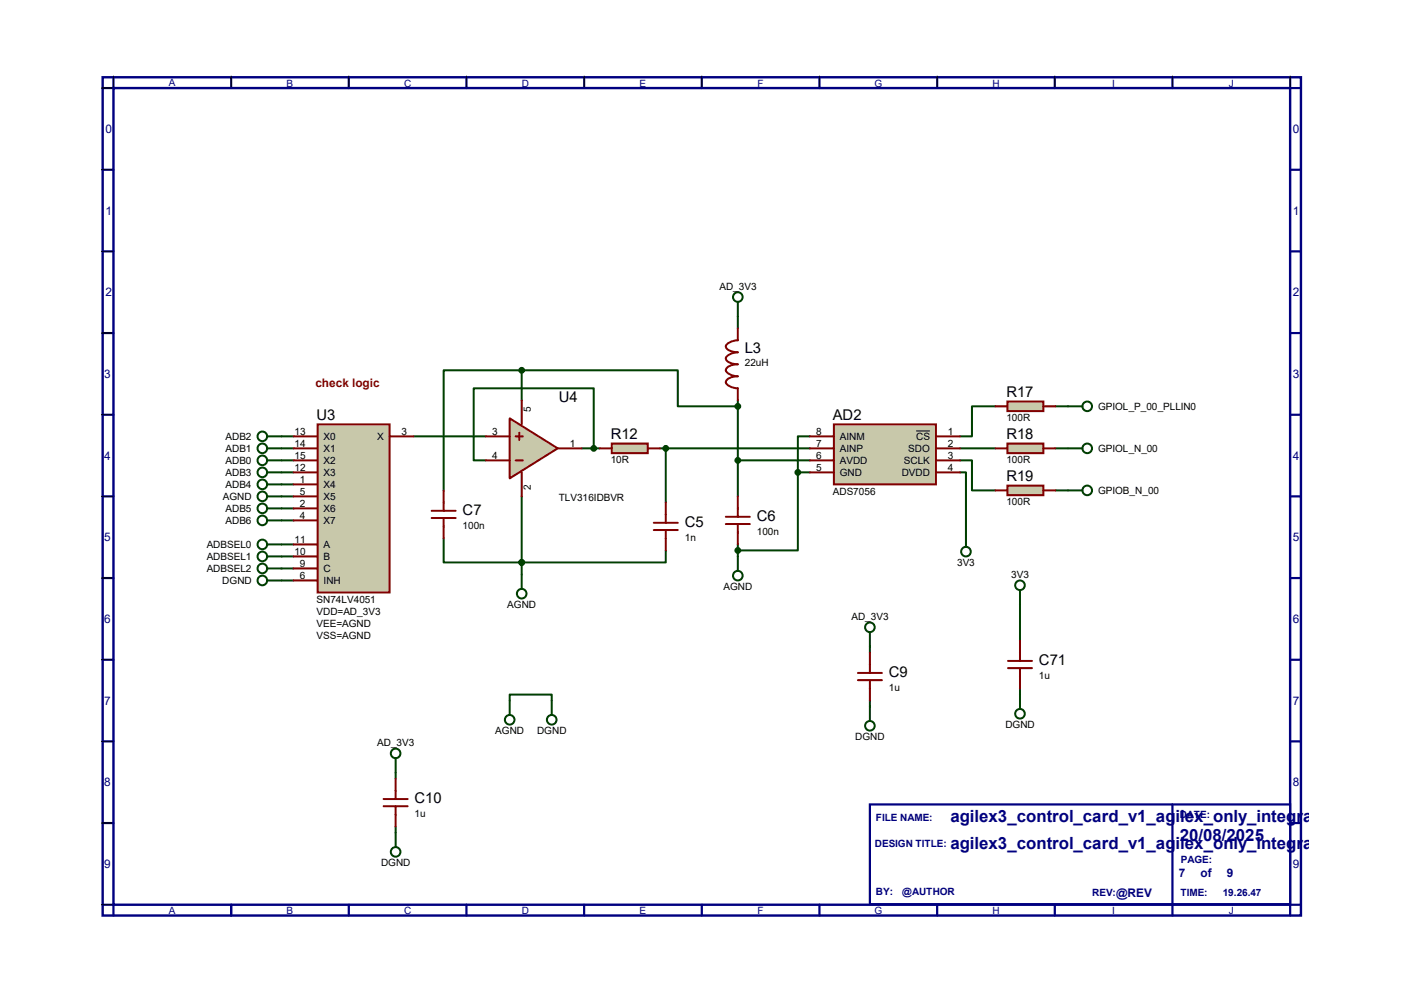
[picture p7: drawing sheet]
<svg xmlns="http://www.w3.org/2000/svg" width="297mm" height="210mm" viewBox="0 0 297 210" stroke-linecap="round" stroke-linejoin="round" font-family="sans-serif">
<path d="M21.7 16.3h253.5v177.3h-253.5zM24 18.6h248.9v172.7h-248.9z" fill="none" stroke="#000080" stroke-width=".51"/>
<g fill="none" stroke="#000080" stroke-width=".47">
<path d="M24 16.3v2.3h-2.3M48.9 16.3v2.3M73.8 16.3v2.3M98.7 16.3v2.3M123.6 16.3v2.3M148.5 16.3v2.3M173.4 16.3v2.3M198.2 16.3v2.3M223.1 16.3v2.3M248 16.3v2.3M272.9 16.3v2.3h2.3M21.7 35.9h2.3"/>
<path d="M272.9 35.9h2.3M21.7 53.2h2.3M272.9 53.2h2.3M21.7 70.4h2.3M272.9 70.4h2.3M21.7 87.7h2.3M272.9 87.7h2.3M21.7 105h2.3M272.9 105h2.3M21.7 122.3h2.3M21.7 139.5h2.3M272.9 122.3h2.3"/>
<path d="M272.9 139.5h2.3M21.7 156.8h2.3M272.9 156.8h2.3M21.7 174.1h2.3M272.9 174.1h2.3M21.7 191.3h2.3v2.3M48.9 191.3v2.3M73.8 191.3v2.3M98.7 191.3v2.3M123.6 191.3v2.3M148.5 191.3v2.3M173.4 191.3v2.3"/>
<path d="M198.2 191.3v2.3M223.1 191.3v2.3M248 191.3v2.3M275.2 191.3h-2.3v2.3"/>
</g>
<g fill="none" stroke="#000" stroke-width=".21">
<path d="M21.5 18.6h2.3M24 16.1v2.3M48.9 16.1v2.3M73.8 16.1v2.3M98.7 16.1v2.3M123.6 16.1v2.3M148.5 16.1v2.3M173.4 16.1v2.3M198.2 16.1l.1 2.3M223.1 16.1l.1 2.3M248 16.1l.1 2.3M272.9 16.1l.1 2.3"/>
<path d="M21.5 35.9h2.3M21.5 53.2h2.3M21.5 70.4h2.3M21.5 87.7h2.3M21.5 105h2.3M21.5 122.3h2.3M21.5 139.5h2.3M21.5 156.8h2.3M21.5 174.1h2.3M21.5 191.3h2.3"/>
</g>
<path d="M184 170.1h88.9v21.1h-88.9z" fill="#fff" stroke="#000080" stroke-width=".47"/>
<path d="M248 170.1v21.1" fill="none" stroke="#000080" stroke-width=".47"/>
<path d="M110.4 78.3h33v7.6h12.7v-1.2M110.4 78.3h-16.5v25.4M110.4 78.3v6.4M156.1 66.9v2.5M87.5 92.3h15.2M93.9 113.9v5.1h16.5M110.4 105v16.5M184 136.7v1.3M107.8 148.2v-1.3h8.9v1.3M184 148.2v1.2M83.7 163.4v1.3M83.7 174.8v1.3" fill="none" stroke="#004000" stroke-width=".42"/>
<circle cx="110.4" cy="119" r=".21" fill="#004000"/>
<path d="M140.8 116.4v2.6h-30.4" fill="none" stroke="#004000" stroke-width=".42"/>
<circle cx="110.4" cy="119" r=".21" fill="#004000"/>
<g fill="none" stroke="#004000" stroke-width=".42">
<path d="M59.6 97.4h2.5M59.6 99.9h2.5M59.6 94.8h2.5M59.6 92.3h2.5M123.1 94.8h3.8M125.6 94.8v-12.7h-25.4v15.3h2.5M139.6 94.8h31.7M140.8 94.8v11.5M156.1 97.4h15.2M156.1 85.9v19.1M168.8 99.9v16.5h-12.7M168.8 99.9h2.5"/>
<path d="M171.3 92.3h-2.5v7.6M203.1 97.4h2.5v6.3h5M203.1 99.9h1.2v12.7M203.1 94.8h7.5M210.6 85.9h-5v6.4h-2.5M223.3 94.8h2.6M223.3 85.9h2.6M59.6 102.4h2.5M59.6 107.5h2.5M59.6 110.1h2.5M59.6 115.1h2.5M59.6 117.7h2.5"/>
<path d="M59.6 105h2.5M156.1 115.1v2.6M223.3 103.7h2.6M59.6 120.2h2.5M59.6 122.8h2.5M184 133.7v3M215.8 127.8v7.7M107.8 148.2v3M116.7 148.2v3M184 149.4v3.1M215.8 145.6v1.3M83.7 160.4v3"/>
<path d="M83.7 176.1v3.1"/>
<circle cx="184" cy="132.7" r="1.02"/>
<circle cx="83.7" cy="159.3" r="1.02"/>
<circle cx="107.8" cy="152.2" r="1.02"/>
<circle cx="116.7" cy="152.2" r="1.02"/>
<circle cx="184" cy="153.5" r="1.02"/>
<circle cx="83.7" cy="180.2" r="1.02"/>
</g>
<path d="M184 138v4.3M181.5 142.3h5.1M181.5 143.8h5.1M184 143.8v4.4M81.2 169h5M81.2 170.5h5M83.7 164.7v4.3M83.7 170.5v4.3" fill="none" stroke="#800000" stroke-width=".42"/>
<path d="M67.2 89.7h15.2v35.6h-15.2z" fill="#c8c8aa" stroke="#800000" stroke-width=".42"/>
<g fill="none" stroke="#800000" stroke-width=".42">
<path d="M156.1 69.4v2.6a2.69 2.69 0 0 0-2.6 1.2 2.31 2.31 0 0 0 2.6 1.3 2.69 2.69 0 0 0-2.6 1.3 2.31 2.31 0 0 0 2.6 1.2 2.31 2.31 0 0 0-2.6 1.3 2.69 2.69 0 0 0 2.6 1.3 2.31 2.31 0 0 0-2.6 1.3 2.69 2.69 0 0 0 2.6 1.2v2.6M62.1 92.3h5.1M62.1 94.8h5.1M62.1 97.4h5.1M62.1 99.9h5.1M82.4 92.3h5.1M62.1 102.4h5.1M62.1 105h5.1M62.1 107.5h5.1M62.1 110.1h5.1M62.1 115.1h5.1M62.1 117.7h5.1"/>
<path d="M138.3 110.6h5.1M138.3 112.1h5.1M140.8 106.3v4.3M140.8 112.1v4.3M153.5 109.3h5.1M153.5 110.8h5.1M156.1 105v4.3M156.1 110.8v4.3M62.1 120.2h5.1M62.1 122.8h5.1"/>
</g>
<g fill="none" stroke="#004000" stroke-width=".42">
<path d="M156.1 63.8v3.1M156.1 117.7v3"/>
<circle cx="156.1" cy="62.8" r="1.02"/>
<circle cx="156.1" cy="121.8" r="1.02"/>
</g>
<path d="M107.8 88.5l10.2 6.3-10.2 6.4z" fill="#c8c8aa" stroke="#800000" stroke-width=".42"/>
<path d="M102.7 97.4h5.1M102.7 92.3h5.1M109.1 97.4h1.5M109.1 92.3h1.5M109.9 91.5v1.5M110.4 84.7v5M110.4 99.9v5.1M118 94.8h5.1M91.3 108h5.1M91.3 109.6h5.1M93.9 103.7v4.3M93.9 109.6v4.3" fill="none" stroke="#800000" stroke-width=".42"/>
<g fill="#004000" stroke="#004000" stroke-width=".42">
<circle cx="156.1" cy="85.9" r=".51"/>
<circle cx="110.4" cy="119" r=".51"/>
<circle cx="110.4" cy="78.3" r=".51"/>
</g>
<g fill="none" stroke="#004000" stroke-width=".42">
<path d="M56.5 97.4h3.1M56.5 99.9h3.1M56.5 94.8h3.1M56.5 92.3h3.1M56.5 102.4h3.1M56.5 107.5h3.1M56.5 110.1h3.1M56.5 115.1h3.1M56.5 117.7h3.1M56.5 105h3.1M56.5 120.2h3.1M56.5 122.8h3.1"/>
<path d="M110.4 121.5v3"/>
<circle cx="55.5" cy="92.3" r="1.02"/>
<circle cx="55.5" cy="94.8" r="1.02"/>
<circle cx="55.5" cy="97.4" r="1.02"/>
<circle cx="55.5" cy="99.9" r="1.02"/>
<circle cx="55.5" cy="115.1" r="1.02"/>
<circle cx="55.5" cy="117.7" r="1.02"/>
<circle cx="55.5" cy="110.1" r="1.02"/>
<circle cx="55.5" cy="102.4" r="1.02"/>
<circle cx="55.5" cy="107.5" r="1.02"/>
<circle cx="55.5" cy="105" r="1.02"/>
<circle cx="55.5" cy="120.2" r="1.02"/>
<circle cx="55.5" cy="122.8" r="1.02"/>
<circle cx="110.4" cy="125.6" r="1.02"/>
</g>
<path d="M129.4 93.8h7.6v2h-7.6z" fill="#c8c8aa" stroke="#800000" stroke-width=".42"/>
<path d="M126.9 94.8h2.5M137 94.8h2.6" fill="none" stroke="#800000" stroke-width=".42"/>
<circle cx="125.6" cy="94.8" r=".51" fill="#004000" stroke="#004000" stroke-width=".42"/>
<g fill="none" stroke="#004000" stroke-width=".42">
<path d="M225.9 85.9h3.1M225.9 94.8h3.1M225.9 103.7h3.1"/>
<circle cx="230" cy="85.9" r="1.02"/>
<circle cx="230" cy="94.8" r="1.02"/>
<circle cx="230" cy="103.7" r="1.02"/>
</g>
<path d="M176.4 89.7h21.6v12.7h-21.6z" fill="#c8c8aa" stroke="#800000" stroke-width=".42"/>
<path d="M171.3 92.3h5.1M171.3 94.8h5.1M171.3 97.4h5.1M171.3 99.9h5.1M198 92.3h5.1M198 94.8h5.1M198 97.4h5.1M198 99.9h5.1" fill="none" stroke="#800000" stroke-width=".42"/>
<path d="M193.8 91.1h2.9" fill="none" stroke="#000" stroke-width=".21"/>
<path d="M213.1 84.9h7.6v2.1h-7.6z" fill="#c8c8aa" stroke="#800000" stroke-width=".42"/>
<path d="M210.6 85.9h2.5M220.7 85.9h2.6" fill="none" stroke="#800000" stroke-width=".42"/>
<path d="M213.1 93.8h7.6v2h-7.6z" fill="#c8c8aa" stroke="#800000" stroke-width=".42"/>
<path d="M210.6 94.8h2.5M220.7 94.8h2.6" fill="none" stroke="#800000" stroke-width=".42"/>
<path d="M213.1 102.7h7.6v2h-7.6z" fill="#c8c8aa" stroke="#800000" stroke-width=".42"/>
<path d="M210.6 103.7h2.5M220.7 103.7h2.6M213.2 139.8h5.1M215.8 135.5v4.3M213.2 141.3h5.1M215.8 141.3v4.3" fill="none" stroke="#800000" stroke-width=".42"/>
<g fill="#004000" stroke="#004000" stroke-width=".42">
<circle cx="156.1" cy="116.4" r=".51"/>
<circle cx="168.8" cy="99.9" r=".51"/>
<circle cx="140.8" cy="94.8" r=".51"/>
<circle cx="156.1" cy="97.4" r=".51"/>
</g>
<g fill="none" stroke="#004000" stroke-width=".42">
<path d="M204.3 112.6v3.1M215.8 124.8v3M215.8 146.9v3"/>
<circle cx="204.3" cy="116.7" r="1.02"/>
<circle cx="215.8" cy="123.8" r="1.02"/>
<circle cx="215.8" cy="151" r="1.02"/>
</g>
<g font-size="3.6" fill="#000080">
<text x="201" y="173.8">agilex3_control_card_v1_agilex_only_integrated_magneti</text>
<text x="201" y="179.6">agilex3_control_card_v1_agilex_only_integrated_magneti</text>
<text x="249.6" y="177.8">20/08/2025</text>
</g>
<g font-size="3.1">
<text x="157.6" y="74.6">L3</text>
<text x="67" y="88.9">U3</text>
<text x="118.2" y="85">U4</text>
<text x="176.2" y="88.9">AD2</text>
<text x="212.9" y="84">R17</text>
<text x="129.2" y="92.9">R12</text>
<text x="212.9" y="92.9">R18</text>
<text x="212.9" y="101.8">R19</text>
<text x="97.9" y="108.9">C7</text>
<text x="144.9" y="111.4">C5</text>
<text x="160.1" y="110.2">C6</text>
<text x="188" y="143.2">C9</text>
<text x="219.8" y="140.6">C71</text>
<text x="87.7" y="169.8">C10</text>
</g>
<g font-size="2.5" fill="#000080">
<text x="22.3" y="28.2">0</text>
<text x="273.5" y="28.2">0</text>
<text x="22.3" y="45.4">1</text>
<text x="273.5" y="45.4">1</text>
<text x="22.3" y="62.7">2</text>
<text x="273.5" y="62.7">2</text>
<text x="22.1" y="80">3</text>
<text x="273.5" y="80">3</text>
<text x="22.1" y="97.2">4</text>
<text x="273.5" y="97.2">4</text>
<text x="22.1" y="114.5">5</text>
<text x="273.5" y="114.5">5</text>
<text x="22.1" y="131.8">6</text>
<text x="273.5" y="131.8">6</text>
<text x="22.1" y="149.1">7</text>
<text x="273.5" y="149.1">7</text>
<text x="22.1" y="166.3">8</text>
<text x="273.5" y="166.3">8</text>
<text x="22.1" y="183.6">9</text>
<text x="249.4" y="185.5">7</text>
<text x="254" y="185.5">of</text>
<text x="259.5" y="185.5">9</text>
<text x="273.5" y="183.6">9</text>
<text x="236.1" y="189.6">@REV</text>
</g>
<text font-size="2.5" fill="#800000" x="66.7" y="81.8">check logic</text>
<g font-size="2.1" fill="#000080">
<text x="35.7" y="18.1">A</text>
<text x="60.6" y="18.4">B</text>
<text x="85.5" y="18.4">C</text>
<text x="110.4" y="18.4">D</text>
<text x="135.3" y="18.4">E</text>
<text x="160.3" y="18.4">F</text>
<text x="185" y="18.4">G</text>
<text x="209.9" y="18.4">H</text>
<text x="235.3" y="18.4">I</text>
<text x="260" y="18.4">J</text>
<text x="185.3" y="173.6">FILE NAME:</text>
<text x="249.6" y="173.1">DATE:</text>
<text x="185.1" y="179.1">DESIGN TITLE:</text>
<text x="249.8" y="182.5">PAGE:</text>
<text x="185.3" y="189.4">BY:</text>
<text x="190.9" y="189.4">@AUTHOR</text>
<text x="231.1" y="189.5">REV:</text>
<text x="249.7" y="189.5">TIME:</text>
<text x="258.7" y="189.5">19.26.47</text>
<text x="35.7" y="193.4">A</text>
<text x="60.6" y="193.4">B</text>
<text x="85.5" y="193.4">C</text>
<text x="110.4" y="193.4">D</text>
<text x="135.3" y="193.4">E</text>
<text x="160.3" y="193.4">F</text>
<text x="185" y="193.4">G</text>
<text x="209.9" y="193.4">H</text>
<text x="235.3" y="193.4">I</text>
<text x="260" y="193.4">J</text>
</g>
<g font-size="2.1">
<text x="152.2" y="61.3">AD_3V3</text>
<text x="157.6" y="77.5">22uH</text>
<text x="112.3" y="87.2" transform="rotate(-90 112.3 87.2)">5</text>
<text x="212.9" y="89.1">100R</text>
<text x="232.3" y="86.7">GPIOL_P_00_PLLIN0</text>
<text x="47.7" y="95.6">ADB1</text>
<text x="47.7" y="93">ADB2</text>
<text x="62.3" y="91.9">13</text>
<text x="62.3" y="94.4">14</text>
<text x="68.5" y="93">X0</text>
<text x="68.5" y="95.6">X1</text>
<text x="79.8" y="93">X</text>
<text x="85" y="91.9">3</text>
<text x="104.1" y="91.9">3</text>
<text x="120.5" y="94.4">1</text>
<text x="172.7" y="91.9">8</text>
<text x="172.7" y="94.4">7</text>
<text x="177.7" y="93">AINM</text>
<text x="177.7" y="95.6">AINP</text>
<text x="192.2" y="95.6">SDO</text>
<text x="193.8" y="93">CS</text>
<text x="200.5" y="91.9">1</text>
<text x="200.5" y="94.4">2</text>
<text x="232.3" y="95.6">GPIOL_N_00</text>
<text x="47.7" y="98.1">ADB0</text>
<text x="47.7" y="100.7">ADB3</text>
<text x="62.3" y="97">15</text>
<text x="62.3" y="99.5">12</text>
<text x="68.5" y="98.1">X2</text>
<text x="68.5" y="100.7">X3</text>
<text x="104.1" y="97">4</text>
<text x="129.2" y="98">10R</text>
<text x="172.7" y="97">6</text>
<text x="172.7" y="99.5">5</text>
<text x="177.7" y="98.1">AVDD</text>
<text x="177.7" y="100.7">GND</text>
<text x="190.8" y="100.7">DVDD</text>
<text x="191.2" y="98.1">SCLK</text>
<text x="200.5" y="97">3</text>
<text x="200.5" y="99.5">4</text>
<text x="212.9" y="98">100R</text>
<text x="47.2" y="105.7">AGND</text>
<text x="47.7" y="103.2">ADB4</text>
<text x="63.5" y="102.1">1</text>
<text x="63.5" y="104.6">5</text>
<text x="63.5" y="107.1">2</text>
<text x="68.5" y="103.2">X4</text>
<text x="68.5" y="105.7">X5</text>
<text x="112.3" y="103.6" transform="rotate(-90 112.3 103.6)">2</text>
<text x="118.2" y="105.9">TLV316IDBVR</text>
<text x="176.2" y="104.6">ADS7056</text>
<text x="212.9" y="106.9">100R</text>
<text x="232.3" y="104.5">GPIOB_N_00</text>
<text x="47.7" y="108.3">ADB5</text>
<text x="47.7" y="110.8">ADB6</text>
<text x="63.5" y="109.7">4</text>
<text x="68.5" y="108.3">X6</text>
<text x="68.5" y="110.8">X7</text>
<text x="97.9" y="111.8">100n</text>
<text x="160.1" y="113.1">100n</text>
<text x="43.7" y="115.9">ADBSEL0</text>
<text x="43.7" y="118.4">ADBSEL1</text>
<text x="62.3" y="114.8">11</text>
<text x="62.3" y="117.3">10</text>
<text x="63.5" y="119.8">9</text>
<text x="68.5" y="115.9">A</text>
<text x="68.5" y="118.4">B</text>
<text x="144.9" y="114.3">1n</text>
<text x="202.5" y="119.7">3V3</text>
<text x="43.7" y="121">ADBSEL2</text>
<text x="47" y="123.5">DGND</text>
<text x="63.5" y="122.4">6</text>
<text x="68.5" y="121">C</text>
<text x="68.5" y="123.5">INH</text>
<text x="153" y="124.8">AGND</text>
<text x="213.9" y="122.3">3V3</text>
<text x="67" y="127.5">SN74LV4051</text>
<text x="67" y="130">VDD=AD_3V3</text>
<text x="107.3" y="128.6">AGND</text>
<text x="180.1" y="131.1">AD_3V3</text>
<text x="67" y="132.5">VEE=AGND</text>
<text x="67" y="135.1">VSS=AGND</text>
<text x="219.8" y="143.6">1u</text>
<text x="188" y="146.1">1u</text>
<text x="104.8" y="155.3">AGND</text>
<text x="113.6" y="155.3">DGND</text>
<text x="212.7" y="154">DGND</text>
<text x="79.8" y="157.8">AD_3V3</text>
<text x="180.9" y="156.5">DGND</text>
<text x="87.7" y="172.8">1u</text>
<text x="80.6" y="183.2">DGND</text>
</g>
</svg>
